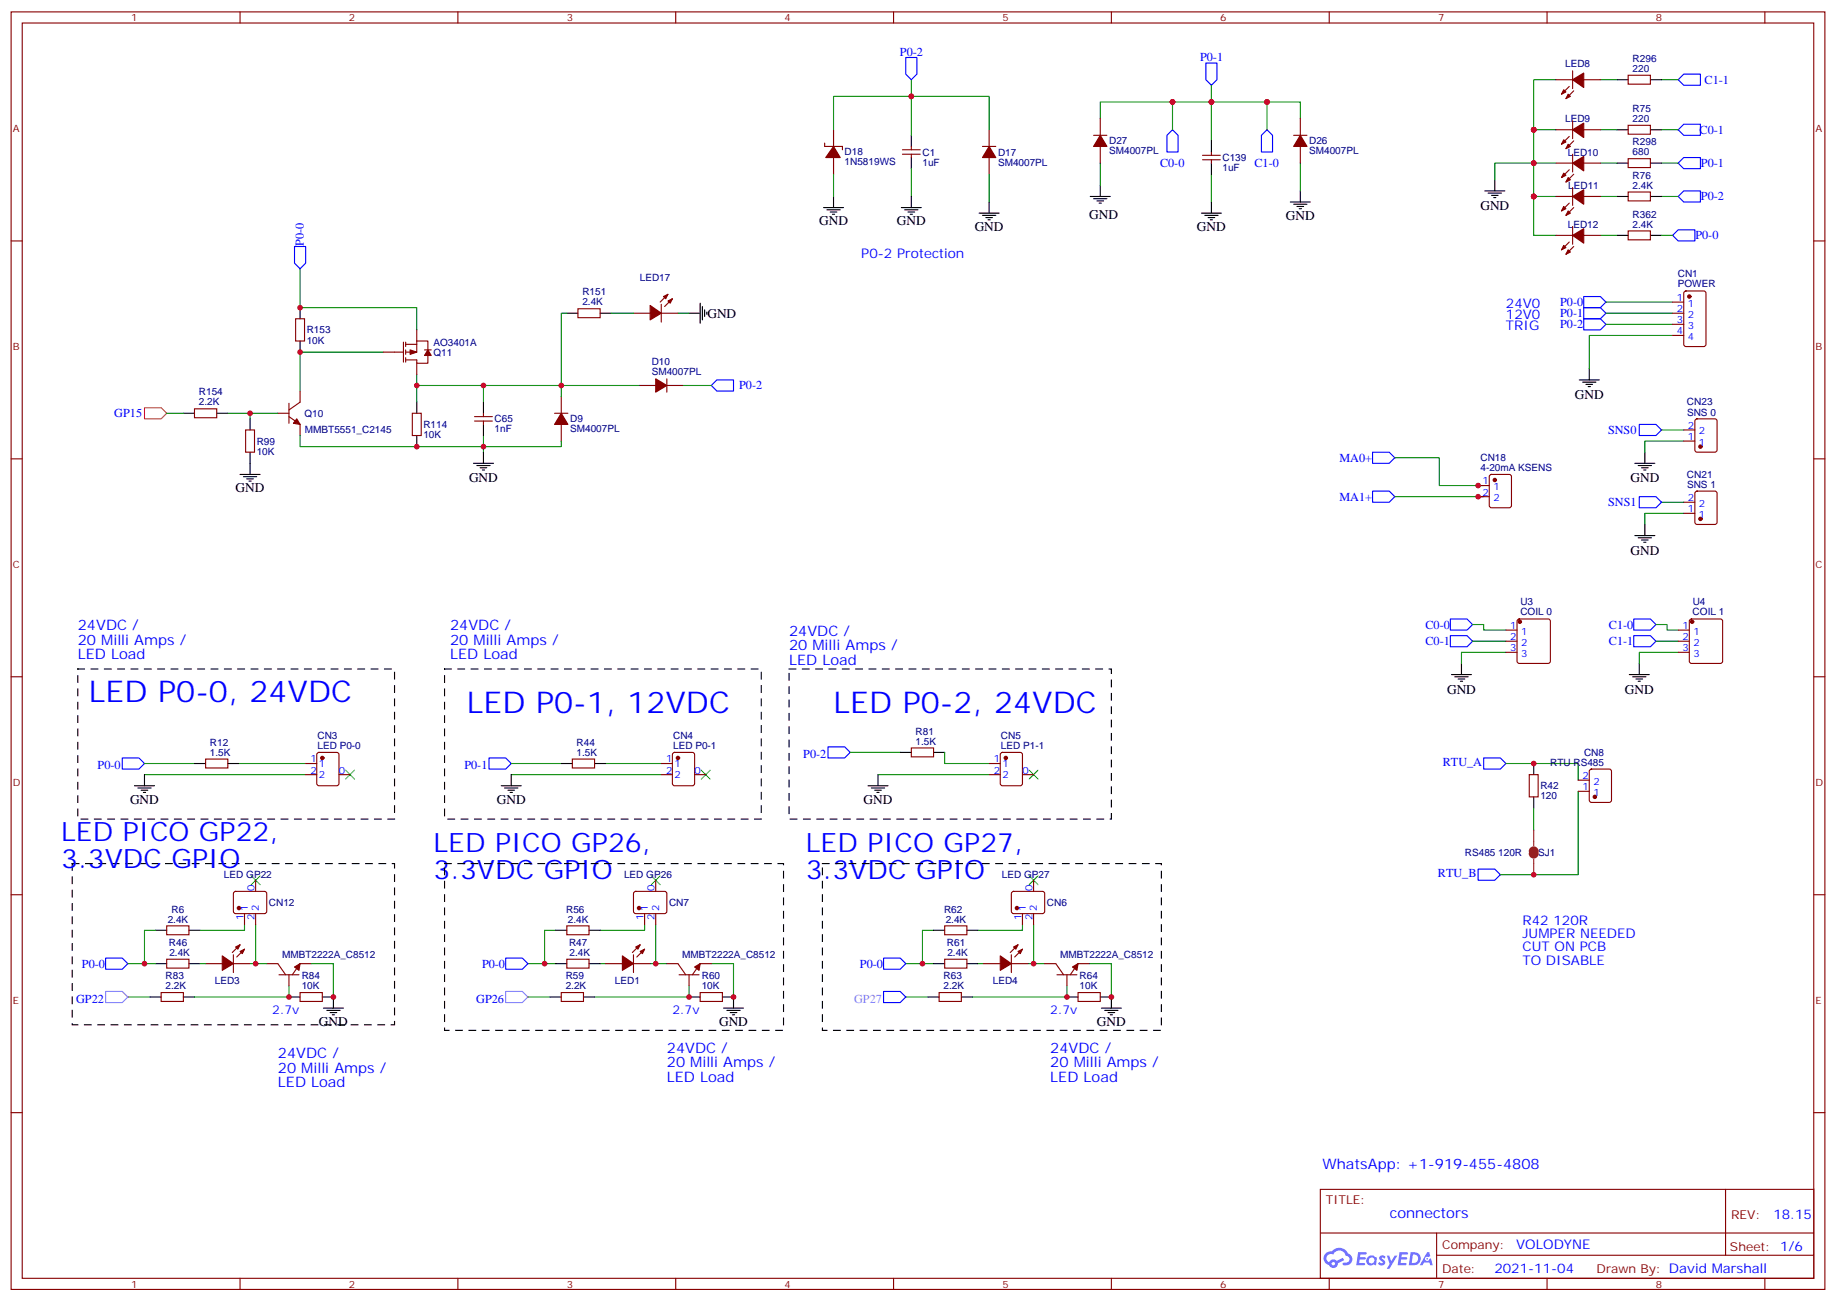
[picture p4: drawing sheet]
<svg xmlns="http://www.w3.org/2000/svg" width="583mm" height="413mm" viewBox="0 0 583 413" stroke-linecap="round" stroke-linejoin="round" font-family="sans-serif">
<g fill="none" stroke="#870000" stroke-width=".35">
<path d="M3.5 3.8h575.8v405.3h-575.8zM7.1 7.3h568.6v398.3h-568.6zM76.2 3.8v3.5M145.3 3.8v3.5M214.5 3.8v3.5M283.6 3.8v3.5M352.8 3.8v3.5M421.9 3.8v3.5M491.1 3.8v3.5M560.2 3.8v3.5M3.5 76.4h3.6M575.7 76.4h3.6"/>
<path d="M3.5 145.6h3.6M575.7 145.6h3.6M3.5 214.7h3.6M575.7 214.7h3.6M3.5 283.9h3.6M575.7 283.9h3.6M3.5 353h3.6M575.7 353h3.6M419.1 377.4h156.6v28.2h-156.6zM547.7 377.4v20.9M419.1 391.2h156.5M456 398.3h119.6"/>
<path d="M456 391.2v14.1M76.2 405.6v3.5M145.3 405.6v3.5M214.5 405.6v3.5M283.6 405.6v3.5M352.8 405.6v3.5M421.9 405.6v3.5M491.1 405.6v3.5M560.2 405.6v3.5"/>
</g>
<g fill="#5487ff">
<path d="M438.1 398.5a1.22 1.22 0 0 1 1.7 .3l-.4 .6a.47 .47 0 0 0-.3-.4 .47 .47 0 0 0-.5 .2l.1 .2a1.14 1.14 0 0 1 .8 1.8 1.14 1.14 0 0 1-1.9-.1l-.2-.2 .5-.5 .7 .4a.29 .29 0 0 0 .3-.2 .29 .29 0 0 0-.2-.4 1.04 1.04 0 0 1-.6-1.7z"/>
<path d="M431.1 397.3h2.3l.4 .2-.2 .5h-1.8l-.1 .9h1.5l.3 .4-.3 .3h-1.6l-.2 1.1 1.7 .1 .2 .3-.2 .3h-2.6z"/>
<path d="M444.2 397.3l2.7 .2-.1 .5h-1.8l-.2 .9h1.6l.3 .4-.4 .3h-1.6l-.1 1.1 1.7 .1 .2 .3-.2 .3h-2.7z"/>
<path d="M453 397.3h.7l.3 1.2-.6 .4a.69 .69 0 0 0-1 .2 .69 .69 0 0 0 .4 1 .69 .69 0 0 0 .9-.6l.5-.3 .6 2.2h-.8l-.3-.8h-1.7l-.5 .8h-.8z"/>
<path d="M440.2 398.4h.8l.6 1.8 1.1-1.8h.9l-2.6 4.2h-.8l.9-1.6z"/>
<path d="M447.8 397.3l-.6 4.1h1.3a2.11 2.11 0 0 0 2.5-2.1 2.11 2.11 0 0 0-2.5-2zM448.5 398a1.43 1.43 0 0 1 1.6 1.6 1.43 1.43 0 0 1-2 1.1z"/>
<path d="M434.1 398.9a1.54 1.54 0 0 0-.1 2.2 1.54 1.54 0 0 0 2.1 .1l.7 .2 .3-2.2-.6-.3a1.49 1.49 0 0 0-2.4 0zM434.3 399.9a.95 .95 0 0 1 1.9 0 .95 .95 0 0 1-1.9 0z"/>
<path d="M420.8 397.7a2.18 2.18 0 0 0 1.1 3.7 1.44 1.44 0 0 0 1.6 .9 1.44 1.44 0 0 0 1.2-1.5l2-1-.5-.7-1.9 1a1.47 1.47 0 0 0-2.4 .4 1.39 1.39 0 0 1-.7-1.9 1.39 1.39 0 0 1 2-.5 2.12 2.12 0 0 1 2.2-1.3 2.12 2.12 0 0 1 1.9 1.7 1.14 1.14 0 0 1 1 1.4 1.14 1.14 0 0 1-1.6 .7 .43 .43 0 0 0-.5 .4 .43 .43 0 0 0 .4 .5 1.98 1.98 0 0 0 2.5-1.3 1.98 1.98 0 0 0-1.2-2.5 3.1 3.1 0 0 0-5.3-.7l-.9 .1zM422.7 401a.55 .55 0 0 1 1.1 0 .55 .55 0 0 1-1.1 0z"/>
<circle cx="453" cy="399.4" r=".26"/>
</g>
<g fill="none" stroke="#000" stroke-width=".35">
<path d="M513.3 25.3h3.5M523.9 25.3h3.5M289.3 42.9v3.6M289.3 50v3.5M349.2 58.8v3.5M384.5 44.7v3.5M384.5 51.8v3.5M474.5 57v3.6M513.3 51.8h3.5M513.3 41.2h3.5M523.9 51.8h3.5M523.9 41.2h3.5"/>
<path d="M261.4 65.9h6.4M262.5 66.6h4.2M263.5 67.3h2.1M264.2 68h.7M264.6 62.3v3.6M286.1 65.9h6.4M287.2 66.6h4.2M288.2 67.3h2.1M288.9 68h.7M289.3 62.3v3.6M310.8 67.6h6.3M311.9 68.3h4.2"/>
<path d="M312.9 69h2.1M313.6 69.7h.7M314 64.1v3.5M346.1 62.3h6.3M347.1 63h4.3M348.2 63.7h2.1M348.9 64.5h.7M381.4 67.6h6.3M382.4 68.3h4.2M383.5 69h2.1M384.2 69.7h.7M384.5 64.1v3.5"/>
<path d="M409.6 64.1h6.3M410.6 64.8h4.3M411.7 65.5h2.1M412.4 66.2h.7M412.7 60.6v3.5M471.3 60.6h6.4M472.4 61.3h4.2M473.4 62h2.1M474.1 62.7h.7M513.3 74.7h3.5M513.3 62.3h3.5M523.9 74.7h3.5"/>
<path d="M523.9 62.3h3.5M95.2 97.6v3.5M179.9 99.4h3.5M190.5 99.4h3.5M218.7 99.4h3.5M222.2 96.2v6.4M223 97.3v4.2M223.7 98.3v2.1M224.4 99v.7M95.2 108.2v3.5M504.5 117v3.5M58.2 131.1h3.5"/>
<path d="M68.8 131.1h3.5M79.4 132.9v3.5M132.3 127.6v3.5M132.3 138.2v3.5M153.5 127.6v3.5M153.5 134.7v3.5M501.3 120.5h6.3M502.4 121.2h4.2M503.4 122h2.1M504.1 122.7h.7M76.2 150.5h6.3M77.3 151.2h4.2"/>
<path d="M78.3 151.9h2.1M79 152.6h.7M79.4 143.5v7M150.3 147h6.3M151.3 147.7h4.3M152.4 148.4h2.1M153.1 149.1h.7M153.5 143.5v3.5M518.9 147h6.4M520 147.7h4.2M521.1 148.4h2.1M521.8 149.1h.7"/>
<path d="M522.1 143.5v3.5M518.9 169.9h6.4M520 170.6h4.2M521.1 171.3h2.1M521.8 172h.7M522.1 166.4v3.5M460.7 214h6.4M461.8 214.7h4.2M462.8 215.4h2.2M463.5 216.1h.8M463.9 210.5v3.5M517.2 214h6.3"/>
<path d="M518.2 214.7h4.3M519.3 215.4h2.1M520 216.1h.7M520.3 210.5v3.5M285.8 238.7h3.5M296.3 238.7h3.6M42.7 249.3h6.3M43.7 250h4.3M44.8 250.7h2.1M45.5 251.4h.7M45.9 245.8v3.5M61.7 242.3h3.6"/>
<path d="M72.3 242.3h3.5M159.1 249.3h6.4M160.2 250h4.2M161.2 250.7h2.1M161.9 251.4h.7M162.3 245.8v3.5M178.2 242.3h3.5M188.7 242.3h3.6M275.5 249.3h6.4M276.6 250h4.2M277.6 250.7h2.2M278.3 251.4h.7"/>
<path d="M278.7 245.8v3.5M486.8 242.3v3.5M486.8 252.8v3.6M49.4 295.2h3.5M60 295.2h3.5M176.4 295.2h3.5M187 295.2h3.5M296.3 295.2h3.6M306.9 295.2h3.5M47.6 316.3h3.6M49.4 305.8h3.5M58.2 316.3h3.5"/>
<path d="M60 305.8h3.5M91.7 316.3h3.5M102.3 316.3h3.5v3.6M102.7 319.9h6.3M174.6 316.3h3.6M176.4 305.8h3.5M185.2 316.3h3.5M187 305.8h3.5M218.7 316.3h3.5M229.3 316.3h3.5v3.6M229.7 319.9h6.3M294.6 316.3h3.5"/>
<path d="M296.3 305.8h3.6M305.2 316.3h3.5M306.9 305.8h3.5M338.7 316.3h3.5M349.2 316.3h3.6v3.6M349.6 319.9h6.4M103.7 320.6h4.2M104.8 321.3h2.1M105.5 322h.7M230.7 320.6h4.2M231.8 321.3h2.1M232.5 322h.7"/>
<path d="M350.7 320.6h4.2M351.7 321.3h2.1M352.4 322h.7"/>
</g>
<g fill="none" stroke="#870000" stroke-width=".35">
<path d="M349.2 37.6v5.3M412.7 37.6v5.3M493.9 25.3h5.3M498.1 27.4l-2.4 2.5M499.2 22.5v5.6M499.2 38.3v5.7M499.5 28.8l-2.4 2.5M502.7 25.3h5.3M516.8 23.9h7.1v2.8h-7.1zM516.8 39.8h7.1v2.8h-7.1zM261.8 45.4v1.1h5.6v1M264.6 41.2v5.3"/>
<path d="M264.6 50v5.3M286.5 48.9h5.6M286.5 47.5h5.6M289.3 46.5v1M289.3 48.9v1.1M311.9 46.5h4.2M314 41.2v5.3M314 50v5.3M347.1 42.9h4.3M349.2 46.5v5.3M381.7 50.7h5.6M381.7 49.3h5.6"/>
<path d="M384.5 48.2v1.1M384.5 50.7v1.1M410.6 42.9h4.3M412.7 46.5v5.3M493.9 41.2h5.3M493.9 51.8h5.3M498.1 43.3l-2.4 2.5M498.1 53.9l-2.4 2.4M499.2 48.9v5.7M499.2 59.5v5.7M499.5 44.7l-2.4 2.5M499.5 55.3l-2.4 2.4"/>
<path d="M502.7 41.2h5.3M502.7 51.8h5.3M516.8 50.3h7.1v2.9h-7.1zM493.9 62.3h5.3M493.9 74.7h5.3M498.1 64.5l-2.4 2.4M498.1 76.8l-2.4 2.5M499.2 71.9v5.6M499.5 65.9l-2.4 2.4M499.5 78.2l-2.4 2.5M502.7 62.3h5.3M502.7 74.7h5.3"/>
<path d="M516.8 73.3h7.1v2.8h-7.1zM516.8 60.9h7.1v2.8h-7.1zM183.4 98h7.1v2.8h-7.1zM201.1 99.4h5.3M209.9 99.4h5.3M209.9 96.6v5.6M212 93.4l-2.5 2.4M213.4 94.8l-2.4 2.5M530.9 95.8h3.6M530.9 99.4h3.6M534.7 92.5l.5-.2h5.6l.7 .5v16.5l-.4 .6-5.9 .1-.7-.5v-16.5zM93.8 101.1h2.9v7.1h-2.9z"/>
<path d="M121.7 111.7h6.4M128.1 108.5v6.4M128.8 109.3h3.5M128.8 108.5v1.5M128.8 111v1.4M128.8 113.5v1.4M132.3 108.2h3.5v2.8M132.3 108.2v3.5h-3.5M132.3 104.7v3.5M132.3 115.3v3.5M134.8 111h2.1M135.8 112.8v2.5h-3.5v-1.1h-3.5"/>
<path d="M530.9 102.9h3.6M530.9 106.4h3.6M61.7 129.7h7.1v2.8h-7.1zM78 136.4h2.8v7.1h-2.8zM88.2 131.1h3.5M91.7 128v6.3M91.7 132.2l3.5 2.5v3.5M95.2 124.1v3.5l-3.5 2.5M130.9 131.1h2.8v7.1h-2.8zM150.6 133.6h5.7M150.6 132.2h5.7M153.5 131.1v1.1"/>
<path d="M153.5 133.6v1.1M176 131.1h4.3M178.2 125.8v5.3M178.2 134.7v5.2M202.8 122.3h5.3M211.7 120.2v4.2M211.7 122.3h5.3M534.5 139.9h3.5M534.5 136.4h3.5M538.2 133.1l.5-.2h5.6l.7 .4v9.5l-.4 .6-5.9 .1-.7-.5v-9.4zM469.2 154.1h3.5M469.2 157.6h3.5"/>
<path d="M473 150.7l.4-.2h5.7l.6 .5 .1 9.4-.5 .7h-5.9l-.6-.4-.1-9.5zM534.5 159.3h3.5M538.2 156l.5-.2h5.6l.7 .5v9.4l-.4 .6-5.9 .1-.7-.5v-9.4zM534.5 162.9h3.5M478 199.9h3.5M481.8 196.6l.4-.2h9.2l.5 .2 .2 .5v12.7l-.2 .5-.5 .2h-9.2l-.5-.2-.2-.5v-12.7zM532.7 199.9h3.5M536.5 196.6l.4-.2h9.2l.5 .2 .2 .5v12.7l-.2 .5-.5 .2h-9.2l-.5-.2-.2-.5v-12.7zM478 203.4h3.5M478 207h3.5M532.7 203.4h3.5M532.7 207h3.5"/>
<path d="M100.8 238.9l.4-.2h5.7l.6 .5 .1 9.4-.5 .7h-5.9l-.6-.5-.1-9.4zM213.7 238.9l.4-.2h5.7l.6 .5 .1 9.4-.5 .7h-5.9l-.6-.5-.1-9.4zM289.3 237.3h7v2.8h-7zM317.7 238.9l.5-.2h5.6l.7 .5 .1 9.4-.5 .7h-5.9l-.6-.5-.1-9.4zM65.3 240.8h7v2.9h-7zM97 242.3h3.5M97 245.8h3.5M107.6 245.8h3.5M181.7 240.8h7v2.9h-7zM209.9 242.3h3.5M209.9 245.8h3.5M220.5 245.8h3.5"/>
<path d="M314 242.3h3.5M314 245.8h3.5M324.6 245.8h3.5M485.4 245.8h2.8v7h-2.8zM500.9 251.1h3.6M500.9 247.5h3.6M504.7 244.2l.5-.2h5.6l.7 .4v9.5l-.4 .6-5.9 .1-.7-.5v-9.4zM81.1 279.3v3.5M208.1 279.3v3.5M328.1 279.3v3.5M52.9 293.8h7.1v2.8h-7.1zM74.3 283l.5-.2 9.4 .1 .5 .6-.1 5.9-.6 .5-9.5-.1-.4-.6v-5.7z"/>
<path d="M76.2 299.8l-2.5 2.4M77.6 289.9v3.5M81.1 289.9v3.5M179.9 293.8h7.1v2.8h-7.1zM201.3 283l.5-.2 9.4 .1 .5 .6-.1 5.9-.6 .5-9.5-.1-.4-.6v-5.7zM203.2 299.8l-2.5 2.4M204.6 289.9v3.5M208.1 289.9v3.5M299.9 293.8h7v2.8h-7zM321.3 283l.4-.2 9.5 .1 .4 .6-.1 5.9-.6 .5-9.4-.1-.5-.6v-5.7zM323.1 299.8l-2.4 2.4M324.6 289.9v3.5"/>
<path d="M328.1 289.9v3.5M51.2 314.9h7v2.8h-7zM52.9 304.3h7.1v2.9h-7.1zM65.3 305.8h5.3M74.1 305.8h5.3M74.1 302.9v5.7M77.6 301.2l-2.5 2.4M84.7 305.8h3.5l2.5 3.5M88.5 309.3h6.4M91.7 309.3v3.5M95.2 314.9h7.1v2.8h-7.1zM98.8 305.8h-3.6l-2.4 3.5"/>
<path d="M178.2 314.9h7v2.8h-7zM179.9 304.3h7.1v2.9h-7.1zM192.3 305.8h5.3M201.1 305.8h5.3M201.1 302.9v5.7M204.6 301.2l-2.5 2.4M211.7 305.8h3.5l2.5 3.5M215.5 309.3h6.4M218.7 309.3v3.5M222.2 314.9h7.1v2.8h-7.1zM225.8 305.8h-3.6l-2.4 3.5M298.1 314.9h7.1v2.8h-7.1z"/>
<path d="M299.9 304.3h7v2.9h-7zM312.2 305.8h5.3M321 305.8h5.3M321 302.9v5.7M324.6 301.2l-2.5 2.4M331.6 305.8h3.5l2.5 3.5M335.5 309.3h6.3M338.7 309.3v3.5M342.2 314.9h7v2.8h-7zM345.7 305.8h-3.5l-2.5 3.5"/>
</g>
<g fill="none" stroke="#008700" stroke-width=".35">
<path d="M289.3 30.6v12.3M289.3 30.6h24.7v10.6M289.3 30.6h-24.7v10.6M289.3 25.3v5.3M349.2 37.6v-5.3h63.5v5.3M372.2 32.3v8.9M384.5 27.1v17.6M402.2 32.3v8.9M493.9 25.3h-7.1v49.4h7.1M508 25.3h5.3M527.4 25.3h5.3M264.6 55.3v7"/>
<path d="M289.3 53.5v8.8M314 55.3v8.8M349.2 51.8v7M384.5 55.3v8.8M412.7 51.8v8.8M486.8 41.2h7.1M493.9 51.8h-19.4v5.2M508 41.2h5.3M508 51.8h5.3M527.4 41.2h5.3M527.4 51.8h5.3M486.8 62.3h7.1"/>
<path d="M508 62.3h5.3M508 74.7h5.3M527.4 62.3h5.3M527.4 74.7h3.5M95.2 85.3v12.3h37.1v7.1M179.9 99.4h-1.7v26.4M194 99.4h7.1M215.2 99.4h3.5M509.8 95.8h21.1M509.8 99.4h21.1M121.7 111.7h-26.5v12.4M132.3 118.8v8.8"/>
<path d="M509.8 102.9h21.1M530.9 106.4h-26.4v10.6M52.9 131.1h5.3M72.3 131.1h15.9M79.4 131.1v1.8M95.2 138.2v3.5h83v-1.8M132.3 122.3h70.5M153.5 122.3v5.3M153.5 138.2v5.3M217 122.3h8.8M527.4 136.4h7.1M534.5 139.9h-12.4v3.6"/>
<path d="M442.7 145.2h14.1v8.9h14.2M442.7 157.6h28.3M527.4 159.3h7.1M534.5 162.9h-12.4v3.5M467.4 198.2h3.6v1.7h7M525.6 198.2h3.6v1.7h3.5M467.4 203.4h10.6M478 207h-14.1v3.5M525.6 203.4h7.1M532.7 207h-12.4v3.5M269.9 238.7h15.9M299.9 238.7v3.6h14.1"/>
<path d="M45.9 245.8h51.1M45.9 242.3h15.8M75.8 242.3h21.2M162.3 245.8h47.6M162.3 242.3h15.9M192.3 242.3h17.6M278.7 245.8h35.3M478 242.3h22.9v5.2M486.8 256.4v7M500.9 251.1v26.4h-24.7M49.4 295.2h-3.5v10.6M77.6 293.4v1.8h-14.1"/>
<path d="M81.1 293.4v12.4h3.6M176.4 295.2h-3.5v10.6M204.6 293.4v1.8h-14.1M208.1 293.4v12.4h3.6M296.3 295.2h-3.5v10.6M324.6 293.4v1.8h-14.2M328.1 293.4v12.4h3.5M40.6 316.3h7M40.6 305.8h8.8M63.5 305.8h1.8M79.4 305.8h1.7M91.7 312.8v3.5h-30"/>
<path d="M98.8 305.8h7v10.5M167.6 316.3h7M167.6 305.8h8.8M190.5 305.8h1.8M206.4 305.8h1.7M218.7 312.8v3.5h-30M225.8 305.8h7v10.5M287.5 316.3h7.1M287.5 305.8h8.8M310.4 305.8h1.8M326.3 305.8h1.8M338.7 312.8v3.5h-30"/>
<path d="M345.7 305.8h7.1v10.5"/>
</g>
<g fill="none" stroke="#00f" stroke-width=".35">
<path d="M287.5 18.2h3.5v5.3l-1.7 1.8-1.8-1.8zM382.8 20h3.5v5.3l-1.8 1.8-1.7-1.8zM532.7 25.3l1.8-1.8h5.3v3.6h-5.3zM372.2 41.2l1.7 1.7v5.3h-3.5v-5.3zM402.2 41.2l1.7 1.7v5.3h-3.5v-5.3zM532.7 41.2l1.8-1.8h5.3v3.5h-5.3zM532.7 51.8l1.8-1.8h5.3v3.5h-5.3zM93.5 78.2h3.5v5.3l-1.8 1.8-1.7-1.8zM532.7 62.3l1.8-1.7h5.3v3.5h-5.3zM532.7 72.9h5.3v3.5h-5.3l-1.8-1.7zM502.7 94.1h5.3l1.8 1.7-1.8 1.8h-5.3zM502.7 97.6h5.3l1.8 1.8-1.8 1.7h-5.3z"/>
<path d="M502.7 101.1h5.3l1.8 1.8-1.8 1.8h-5.3zM227.5 120.5h5.3v3.6h-5.3l-1.7-1.8zM520.3 134.7h5.3l1.8 1.7-1.8 1.8h-5.3zM435.7 143.5h5.3l1.7 1.7-1.7 1.8h-5.3zM435.7 155.8h5.3l1.7 1.8-1.7 1.7h-5.3zM520.3 157.6h5.3l1.8 1.7-1.8 1.8h-5.3zM460.4 196.4h5.3l1.7 1.8-1.7 1.7h-5.3zM518.6 196.4h5.3l1.7 1.8-1.7 1.7h-5.3zM460.4 201.7h5.3l1.7 1.7-1.7 1.8h-5.3zM518.6 201.7h5.3l1.7 1.7-1.7 1.8h-5.3zM262.8 237h5.3l1.8 1.7-1.8 1.8h-5.3zM38.8 240.5h5.3l1.8 1.8-1.8 1.7h-5.3z"/>
<path d="M155.2 240.5h5.3l1.8 1.8-1.8 1.7h-5.3zM471 240.5h5.2l1.8 1.8-1.8 1.7h-5.2zM469.2 275.8h5.3l1.7 1.7-1.7 1.8h-5.3zM33.5 304h5.3l1.8 1.8-1.8 1.7h-5.3zM160.5 304h5.3l1.8 1.8-1.8 1.7h-5.3zM280.5 304h5.3l1.7 1.8-1.7 1.7h-5.3zM280.5 314.6h5.3l1.7 1.7-1.7 1.8h-5.3z"/>
</g>
<g fill="#870000" stroke="#870000" stroke-width=".35">
<path d="M349.2 42.9l2.2 3.6h-4.3z"/>
<path d="M412.7 42.9l2.2 3.6h-4.3z"/>
<path d="M93.5 306.8l1.7-1-.3 2.1z"/>
<path d="M496.4 28.5l.7 .7-1.4 .7z"/>
<path d="M497.8 29.9l.7 .7-1.4 .7z"/>
<path d="M499.2 25.3l3.5-2.1v4.6z"/>
<path d="M496.4 44.3l.7 .7-1.4 .8z"/>
<path d="M497.8 45.8l.7 .7-1.4 .7z"/>
<path d="M499.2 41.2l3.5-2.1v4.5z"/>
<path d="M496.4 54.9l.7 .7-1.4 .7z"/>
<path d="M497.8 56.3l.7 .7-1.4 .7z"/>
<path d="M499.2 51.8l3.5-2.2v4.6z"/>
<path d="M496.4 65.5l.7 .7-1.4 .7z"/>
<path d="M497.8 66.9l.7 .7-1.4 .7z"/>
<path d="M499.2 62.3l3.5-2.1v4.6z"/>
<path d="M496.4 77.9l.7 .7-1.4 .7z"/>
<path d="M497.8 79.3l.7 .7-1.4 .7z"/>
<path d="M499.2 74.7l3.5-2.1v4.6z"/>
<path d="M314 46.5l2.1 3.5h-4.2z"/>
<path d="M264.6 46.5l2.1 3.5h-4.6z"/>
<path d="M76.2 301.9l1.4-.7-.7 1.4z"/>
<path d="M74.8 300.5l1.4-.7-.7 1.4z"/>
<path d="M70.6 303.3l3.5 2.5-3.5 2.1z"/>
<path d="M203.2 301.9l1.4-.7-.7 1.4z"/>
<path d="M201.8 300.5l1.4-.7-.7 1.4z"/>
<path d="M197.6 303.3l3.5 2.5-3.5 2.1z"/>
<path d="M220.5 306.8l1.7-1-.3 2.1z"/>
<path d="M323.1 301.9l1.5-.7-.8 1.4z"/>
<path d="M321.7 300.5l1.4-.7-.7 1.4z"/>
<path d="M317.5 303.3l3.5 2.5-3.5 2.1z"/>
<path d="M340.4 306.8l1.8-1-.4 2.1z"/>
<path d="M94.2 132.9l1 1.8-2.1-.4z"/>
<path d="M212 95.5l1.4-.7-.7 1.4z"/>
<path d="M210.6 94.1l1.4-.7-.7 1.4z"/>
<path d="M206.4 96.9l3.5 2.5-3.5 2.1z"/>
<path d="M208.1 120.2l3.6 2.1-3.6 2.1z"/>
<path d="M178.2 131.1l2.1 3.6h-4.3z"/>
<path d="M130.2 111l2.1 .7-2.1 .7z"/>
<path d="M135.8 111l1.1 1.8h-2.1z"/>
<circle cx="482.4" cy="197.3" r=".53"/>
<circle cx="537.1" cy="197.3" r=".53"/>
<circle cx="536.2" cy="94.1" r=".53"/>
<circle cx="102.3" cy="240.5" r=".53"/>
<circle cx="215.2" cy="240.5" r=".53"/>
<circle cx="319.3" cy="240.5" r=".53"/>
<circle cx="322.8" cy="288.1" r=".53"/>
<circle cx="202.8" cy="288.1" r=".53"/>
<circle cx="75.8" cy="288.1" r=".53"/>
<circle cx="474.5" cy="152.3" r=".53"/>
<circle cx="539.7" cy="164.6" r=".53"/>
<circle cx="539.7" cy="141.7" r=".53"/>
<circle cx="506.2" cy="252.8" r=".53"/>
</g>
<path d="M24.7 212.3h100.5v47.6h-100.5zM141.1 212.3h100.6v47.6h-100.6zM250.5 212.3h102.3v47.6h-102.3zM22.9 274h102.3v51.2h-102.3zM141.1 274h107.6v52.9h-107.6zM261.1 274h107.6v52.9h-107.6z" fill="none" stroke="#000" stroke-width=".35" stroke-dasharray="2.1 2.1"/>
<path d="M33.5 314.6h5.3l1.8 1.7-1.8 1.8h-5.3zM160.5 314.6h5.3l1.8 1.7-1.8 1.8h-5.3z" fill="none" stroke="#f0f" stroke-width=".35"/>
<path d="M109.7 244.4l2.8 2.8M112.5 244.4l-2.8 2.8M222.6 244.4l2.8 2.8M225.4 244.4l-2.8 2.8M326.7 244.4l2.8 2.8M329.5 244.4l-2.8 2.8M79.7 277.9l2.8 2.8M82.5 277.9l-2.8 2.8M206.7 277.9l2.8 2.8M209.5 277.9l-2.8 2.8M326.7 277.9l2.8 2.8M329.5 277.9l-2.8 2.8" fill="none" stroke="#3c3" stroke-width=".35"/>
<path d="M45.9 129.4h5.3l1.7 1.7-1.7 1.8h-5.3z" fill="none" stroke="#f60" stroke-width=".35"/>
<path d="M486.1 270.1a.71 .71 0 0 1 .7-.7 .71 .71 0 0 1 .7 .7M486.1 270.8a.71 .71 0 0 0 .7 .7 .71 .71 0 0 0 .7-.7" fill="none" stroke="#8c2424" stroke-width="1.8"/>
<path d="M486.8 263.4v5M486.8 272.6v4.9" fill="none" stroke="#8c2424" stroke-width=".35"/>
<g fill="#c00">
<circle cx="486.8" cy="51.8" r=".88"/>
<circle cx="486.8" cy="41.2" r=".88"/>
<circle cx="486.8" cy="62.3" r=".88"/>
<circle cx="384.5" cy="32.3" r=".88"/>
<circle cx="372.2" cy="32.3" r=".88"/>
<circle cx="402.2" cy="32.3" r=".88"/>
<circle cx="486.8" cy="242.3" r=".88"/>
<circle cx="289.3" cy="30.6" r=".88"/>
<circle cx="105.8" cy="316.3" r=".88"/>
<circle cx="91.7" cy="316.3" r=".88"/>
<circle cx="81.1" cy="305.8" r=".88"/>
<circle cx="45.9" cy="305.8" r=".88"/>
<circle cx="172.9" cy="305.8" r=".88"/>
<circle cx="208.1" cy="305.8" r=".88"/>
<circle cx="218.7" cy="316.3" r=".88"/>
<circle cx="232.8" cy="316.3" r=".88"/>
<circle cx="292.8" cy="305.8" r=".88"/>
<circle cx="328.1" cy="305.8" r=".88"/>
<circle cx="338.7" cy="316.3" r=".88"/>
<circle cx="352.8" cy="316.3" r=".88"/>
<circle cx="132.3" cy="122.3" r=".88"/>
<circle cx="95.3" cy="111.7" r=".88"/>
<circle cx="95.3" cy="97.6" r=".88"/>
<circle cx="79.4" cy="131.1" r=".88"/>
<circle cx="178.2" cy="122.3" r=".88"/>
<circle cx="153.5" cy="122.3" r=".88"/>
<circle cx="153.5" cy="141.7" r=".88"/>
<circle cx="132.3" cy="141.7" r=".88"/>
<circle cx="486.8" cy="277.5" r=".88"/>
<circle cx="469.2" cy="154.1" r=".88"/>
<circle cx="469.2" cy="157.6" r=".88"/>
</g>
<g font-size="9.5" fill="#00f">
<text x="28.2" y="222.8">LED P0-0, 24VDC</text>
<text x="148.2" y="226.4">LED P0-1, 12VDC</text>
<text x="264.6" y="226.4">LED P0-2, 24VDC</text>
</g>
<g font-size="8.5" fill="#00f">
<text x="19.4" y="266.9">LED PICO GP22,</text>
<text x="19.4" y="275.4">3.3VDC GPIO</text>
<text x="137.6" y="270.5">LED PICO GP26,</text>
<text x="255.8" y="270.5">LED PICO GP27,</text>
<text x="137.6" y="278.9">3.3VDC GPIO</text>
<text x="255.8" y="278.9">3.3VDC GPIO</text>
</g>
<g font-size="4.6" fill="#00f">
<text x="24.7" y="199.9">24VDC /</text>
<text x="142.9" y="199.9">24VDC /</text>
<text x="250.5" y="201.7">24VDC /</text>
<text x="24.7" y="204.5">20 Milli Amps /</text>
<text x="24.7" y="209.1">LED Load</text>
<text x="142.9" y="204.5">20 Milli Amps /</text>
<text x="142.9" y="209.1">LED Load</text>
<text x="250.5" y="206.3">20 Milli Amps /</text>
<text x="250.5" y="210.9">LED Load</text>
<text x="88.2" y="335.7">24VDC /</text>
<text x="211.7" y="334">24VDC /</text>
<text x="333.4" y="334">24VDC /</text>
<text x="88.2" y="340.3">20 Milli Amps /</text>
<text x="211.7" y="338.6">20 Milli Amps /</text>
<text x="333.4" y="338.6">20 Milli Amps /</text>
<text x="88.2" y="344.9">LED Load</text>
<text x="211.7" y="343.1">LED Load</text>
<text x="333.4" y="343.1">LED Load</text>
<text x="419.8" y="371">WhatsApp: +1-919-455-4808</text>
<text x="441.2" y="386.4">connectors</text>
</g>
<g font-size="4.2">
<text x="260" y="71.5">GND</text>
<text x="284.7" y="71.5">GND</text>
<text x="345.7" y="69.4">GND</text>
<text x="408.2" y="69.7">GND</text>
<text x="469.9" y="66.7">GND</text>
<text x="309.4" y="73.3">GND</text>
<text x="379.9" y="73.3">GND</text>
<text x="224.5" y="100.8">GND</text>
<text x="499.9" y="126.6">GND</text>
<text x="148.9" y="153.1">GND</text>
<text x="517.5" y="153.1">GND</text>
<text x="74.8" y="156.2">GND</text>
<text x="517.5" y="176">GND</text>
<text x="459.3" y="220.1">GND</text>
<text x="515.8" y="220.1">GND</text>
<text x="41.3" y="255">GND</text>
<text x="157.7" y="255">GND</text>
<text x="274.1" y="255">GND</text>
<text x="101.2" y="325.5">GND</text>
<text x="228.2" y="325.5">GND</text>
<text x="348.2" y="325.5">GND</text>
</g>
<g font-size="4.2" fill="#00f">
<text x="273.4" y="81.7">P0-2 Protection</text>
<text x="478" y="97.6">24V0</text>
<text x="478" y="101.1">12V0</text>
<text x="478" y="104.7">TRIG</text>
<text x="483.3" y="293.4">R42 120R</text>
<text x="483.3" y="297.6">JUMPER NEEDED</text>
<text x="483.3" y="301.9">CUT ON PCB</text>
<text x="483.3" y="306.1">TO DISABLE</text>
<text x="562.9" y="386.6">18.15</text>
<text x="481.3" y="396.2">VOLODYNE</text>
<text x="474.4" y="404">2021-11-04</text>
</g>
<g font-size="3.9" fill="#00f">
<text x="285.7" y="17.7">P0-2</text>
<text x="380.9" y="19.5">P0-1</text>
<text x="541.1" y="26.5">C1-1</text>
<text x="539.5" y="42.4">C0-1</text>
<text x="368.2" y="53">C0-0</text>
<text x="398.2" y="53">C1-0</text>
<text x="539.9" y="53">P0-1</text>
<text x="539.9" y="63.6">P0-2</text>
<text x="96.5" y="77.9" transform="rotate(-90 96.5 77.9)">P0-0</text>
<text x="538.2" y="75.9">P0-0</text>
<text x="495.2" y="97.2">P0-0</text>
<text x="495.2" y="100.7">P0-1</text>
<text x="495.2" y="104.2">P0-2</text>
<text x="234.6" y="123.5">P0-2</text>
<text x="36.3" y="132.4">GP15</text>
<text x="510.4" y="137.7">SNS0</text>
<text x="425.2" y="146.5">MA0+</text>
<text x="425.2" y="158.9">MA1+</text>
<text x="510.4" y="160.6">SNS1</text>
<text x="452.5" y="199.5">C0-0</text>
<text x="510.7" y="199.5">C1-0</text>
<text x="452.5" y="204.8">C0-1</text>
<text x="510.7" y="204.8">C1-1</text>
<text x="31" y="244">P0-0</text>
<text x="147.4" y="244">P0-1</text>
<text x="255" y="240.5">P0-2</text>
<text x="458" y="242.9">RTU_A</text>
<text x="456.4" y="278.2">RTU_B</text>
<text x="26" y="307">P0-0</text>
<text x="153" y="307">P0-0</text>
<text x="272.9" y="307">P0-0</text>
<text x="24.2" y="318.1">GP22</text>
<text x="86.4" y="321.6">2.7v</text>
<text x="151.2" y="318.1">GP26</text>
<text x="213.4" y="321.6">2.7v</text>
<text x="333.4" y="321.6">2.7v</text>
</g>
<text font-size="3.9" fill="#f0f" x="271.1" y="318.1">GP27</text>
<g font-size="3.9" fill="#800">
<text x="420.9" y="382">TITLE:</text>
<text x="549.5" y="386.6">REV:</text>
<text x="457.8" y="396.2">Company:</text>
<text x="549.1" y="396.8">Sheet: 1/6</text>
<text x="457.8" y="403.8">Date:</text>
<text x="506.8" y="403.9">Drawn By: David Marshall</text>
</g>
<g font-size="3.2" fill="#800">
<text x="41.6" y="6.8">1</text>
<text x="110.8" y="6.8">2</text>
<text x="179.9" y="6.8">3</text>
<text x="249.1" y="6.8">4</text>
<text x="318.2" y="6.8">5</text>
<text x="387.3" y="6.8">6</text>
<text x="456.5" y="6.8">7</text>
<text x="525.6" y="6.8">8</text>
<text x="4.1" y="41.9">A</text>
<text x="576.3" y="41.9">A</text>
<text x="4.1" y="111">B</text>
<text x="576.3" y="111">B</text>
<text x="4.1" y="180.2">C</text>
<text x="576.3" y="180.2">C</text>
<text x="4.1" y="249.3">D</text>
<text x="576.3" y="249.3">D</text>
<text x="4.1" y="318.5">E</text>
<text x="576.3" y="318.5">E</text>
<text x="41.6" y="408.6">1</text>
<text x="110.8" y="408.6">2</text>
<text x="179.9" y="408.6">3</text>
<text x="249.1" y="408.6">4</text>
<text x="318.2" y="408.6">5</text>
<text x="387.3" y="408.6">6</text>
<text x="456.5" y="408.6">7</text>
<text x="525.6" y="408.6">8</text>
</g>
<g font-size="3.2" fill="#000080">
<text x="496.8" y="21.2">LED8</text>
<text x="518.2" y="22.8">220</text>
<text x="518.2" y="19.6">R296</text>
<text x="518.2" y="35.5">R75</text>
<text x="496.8" y="38.8">LED9</text>
<text x="518.2" y="38.7">220</text>
<text x="352.1" y="45.8">D27</text>
<text x="415.6" y="45.8">D26</text>
<text x="518.2" y="46.1">R298</text>
<text x="268.1" y="52.5">1N5819WS</text>
<text x="268.1" y="49.3">D18</text>
<text x="292.8" y="52.6">1uF</text>
<text x="292.8" y="49.3">C1</text>
<text x="316.8" y="52.5">SM4007PL</text>
<text x="316.8" y="49.4">D17</text>
<text x="352.1" y="49">SM4007PL</text>
<text x="388.1" y="51.1">C139</text>
<text x="415.6" y="49">SM4007PL</text>
<text x="497.7" y="49.4">LED10</text>
<text x="518.2" y="49.3">680</text>
<text x="388.1" y="54.3">1uF</text>
<text x="497.8" y="60">LED11</text>
<text x="518.2" y="59.9">2.4K</text>
<text x="518.2" y="56.7">R76</text>
<text x="518.2" y="69">R362</text>
<text x="497.7" y="72.3">LED12</text>
<text x="518.2" y="72.2">2.4K</text>
<text x="203.1" y="89.1">LED17</text>
<text x="532.6" y="87.9">CN1</text>
<text x="184.9" y="93.7">R151</text>
<text x="532.6" y="91.1">POWER</text>
<text x="184.9" y="96.9">2.4K</text>
<text x="97.4" y="105.8">R153</text>
<text x="97.4" y="109">10K</text>
<text x="137.6" y="109.8">AO3401A</text>
<text x="137.6" y="113.1">Q11</text>
<text x="206.9" y="119.1">SM4007PL</text>
<text x="206.9" y="116">D10</text>
<text x="63.2" y="125.4">R154</text>
<text x="63.2" y="128.7">2.2K</text>
<text x="535.5" y="128.6">CN23</text>
<text x="535.5" y="131.8">SNS 0</text>
<text x="96.7" y="132.2">Q10</text>
<text x="96.8" y="137.5">MMBT5551_C2145</text>
<text x="134.4" y="135.8">R114</text>
<text x="157" y="137.2">1nF</text>
<text x="157" y="134">C65</text>
<text x="181" y="137.2">SM4007PL</text>
<text x="181" y="134">D9</text>
<text x="81.5" y="141.1">R99</text>
<text x="134.4" y="139">10K</text>
<text x="81.5" y="144.3">10K</text>
<text x="469.9" y="149.5">4-20mA KSENS</text>
<text x="469.9" y="146.3">CN18</text>
<text x="535.5" y="151.5">CN21</text>
<text x="535.5" y="154.8">SNS 1</text>
<text x="482.6" y="192">U3</text>
<text x="537.3" y="192">U4</text>
<text x="482.6" y="195.2">COIL 0</text>
<text x="537.3" y="195.2">COIL 1</text>
<text x="290.6" y="233.1">R81</text>
<text x="66.6" y="239.8">1.5K</text>
<text x="66.6" y="236.7">R12</text>
<text x="100.8" y="237.6">LED P0-0</text>
<text x="100.8" y="234.3">CN3</text>
<text x="183" y="239.8">1.5K</text>
<text x="183" y="236.7">R44</text>
<text x="213.7" y="237.6">LED P0-1</text>
<text x="213.7" y="234.3">CN4</text>
<text x="290.6" y="236.3">1.5K</text>
<text x="317.7" y="237.6">LED P1-1</text>
<text x="317.7" y="234.3">CN5</text>
<text x="502.8" y="239.7">CN8</text>
<text x="492.1" y="243">RTU RS485</text>
<text x="489" y="250.4">R42</text>
<text x="488.9" y="253.7">120</text>
<text x="465" y="271.6">RS485 120R</text>
<text x="488.2" y="271.7">SJ1</text>
<text x="71.1" y="278.7">LED GP22</text>
<text x="198.1" y="278.7">LED GP26</text>
<text x="318" y="278.7">LED GP27</text>
<text x="85.4" y="287.5">CN12</text>
<text x="212.4" y="287.5">CN7</text>
<text x="332.3" y="287.5">CN6</text>
<text x="53.3" y="292.8">2.4K</text>
<text x="54.5" y="289.5">R6</text>
<text x="179.7" y="289.5">R56</text>
<text x="180.3" y="292.8">2.4K</text>
<text x="299.7" y="289.5">R62</text>
<text x="300.2" y="292.8">2.4K</text>
<text x="53.6" y="300.1">R46</text>
<text x="53.8" y="303.3">2.4K</text>
<text x="89.5" y="304">MMBT2222A_C8512</text>
<text x="180.6" y="300.1">R47</text>
<text x="180.8" y="303.3">2.4K</text>
<text x="216.5" y="304">MMBT2222A_C8512</text>
<text x="300.6" y="300.1">R61</text>
<text x="300.7" y="303.3">2.4K</text>
<text x="336.5" y="304">MMBT2222A_C8512</text>
<text x="52.6" y="310.6">R83</text>
<text x="95.8" y="310.7">R84</text>
<text x="179.6" y="310.6">R59</text>
<text x="222.8" y="310.7">R60</text>
<text x="299.5" y="310.6">R63</text>
<text x="342.7" y="310.7">R64</text>
<text x="52.6" y="313.9">2.2K</text>
<text x="68.2" y="312.2">LED3</text>
<text x="95.8" y="313.9">10K</text>
<text x="179.6" y="313.9">2.2K</text>
<text x="195.2" y="312.2">LED1</text>
<text x="222.8" y="313.9">10K</text>
<text x="299.5" y="313.9">2.2K</text>
<text x="315.1" y="312.2">LED4</text>
<text x="342.7" y="313.9">10K</text>
</g>
<g font-size="3.2" fill="#00f">
<text x="532.3" y="95.5">1</text>
<text x="532.3" y="99">2</text>
<text x="535.8" y="97.3">1</text>
<text x="535.8" y="100.8">2</text>
<text x="532.3" y="102.6">3</text>
<text x="532.3" y="106.1">4</text>
<text x="535.8" y="104.3">3</text>
<text x="535.8" y="107.8">4</text>
<text x="535.8" y="136.1">2</text>
<text x="539.3" y="137.8">2</text>
<text x="535.8" y="139.6">1</text>
<text x="539.3" y="141.4">1</text>
<text x="470.5" y="153.7">1</text>
<text x="474" y="155.5">1</text>
<text x="470.5" y="157.2">2</text>
<text x="474" y="159">2</text>
<text x="535.8" y="159">2</text>
<text x="539.3" y="160.8">2</text>
<text x="535.8" y="162.5">1</text>
<text x="539.3" y="164.3">1</text>
<text x="479.4" y="199.6">1</text>
<text x="479.4" y="203.1">2</text>
<text x="482.8" y="201.3">1</text>
<text x="534" y="199.6">1</text>
<text x="534" y="203.1">2</text>
<text x="537.5" y="201.3">1</text>
<text x="479.4" y="206.6">3</text>
<text x="482.8" y="204.9">2</text>
<text x="482.8" y="208.4">3</text>
<text x="534" y="206.6">3</text>
<text x="537.5" y="204.9">2</text>
<text x="537.5" y="208.4">3</text>
<text x="98.5" y="241.9">1</text>
<text x="98.5" y="245.4">2</text>
<text x="101.2" y="243.3">1</text>
<text x="107.6" y="245.4">0</text>
<text x="211.4" y="241.9">1</text>
<text x="211.4" y="245.4">2</text>
<text x="214.1" y="243.3">1</text>
<text x="220.5" y="245.4">0</text>
<text x="315.5" y="241.9">1</text>
<text x="315.5" y="245.4">2</text>
<text x="318.2" y="243.3">1</text>
<text x="324.6" y="245.4">0</text>
<text x="101.2" y="246.8">2</text>
<text x="214.1" y="246.8">2</text>
<text x="318.2" y="246.8">2</text>
<text x="502.3" y="250.7">1</text>
<text x="502.3" y="247.2">2</text>
<text x="505.8" y="249">2</text>
<text x="505.8" y="252.5">1</text>
<text x="80.8" y="282.8" transform="rotate(-90 80.8 282.8)">0</text>
<text x="207.8" y="282.8" transform="rotate(-90 207.8 282.8)">0</text>
<text x="327.7" y="282.8" transform="rotate(-90 327.7 282.8)">0</text>
<text x="77.3" y="291.9" transform="rotate(-90 77.3 291.9)">1</text>
<text x="78.7" y="289.2" transform="rotate(-90 78.7 289.2)">1</text>
<text x="80.8" y="291.9" transform="rotate(-90 80.8 291.9)">2</text>
<text x="82.2" y="289.2" transform="rotate(-90 82.2 289.2)">2</text>
<text x="204.3" y="291.9" transform="rotate(-90 204.3 291.9)">1</text>
<text x="205.7" y="289.2" transform="rotate(-90 205.7 289.2)">1</text>
<text x="207.8" y="291.9" transform="rotate(-90 207.8 291.9)">2</text>
<text x="209.2" y="289.2" transform="rotate(-90 209.2 289.2)">2</text>
<text x="324.2" y="291.9" transform="rotate(-90 324.2 291.9)">1</text>
<text x="325.6" y="289.2" transform="rotate(-90 325.6 289.2)">1</text>
<text x="327.7" y="291.9" transform="rotate(-90 327.7 291.9)">2</text>
<text x="329.1" y="289.2" transform="rotate(-90 329.1 289.2)">2</text>
</g>
</svg>
